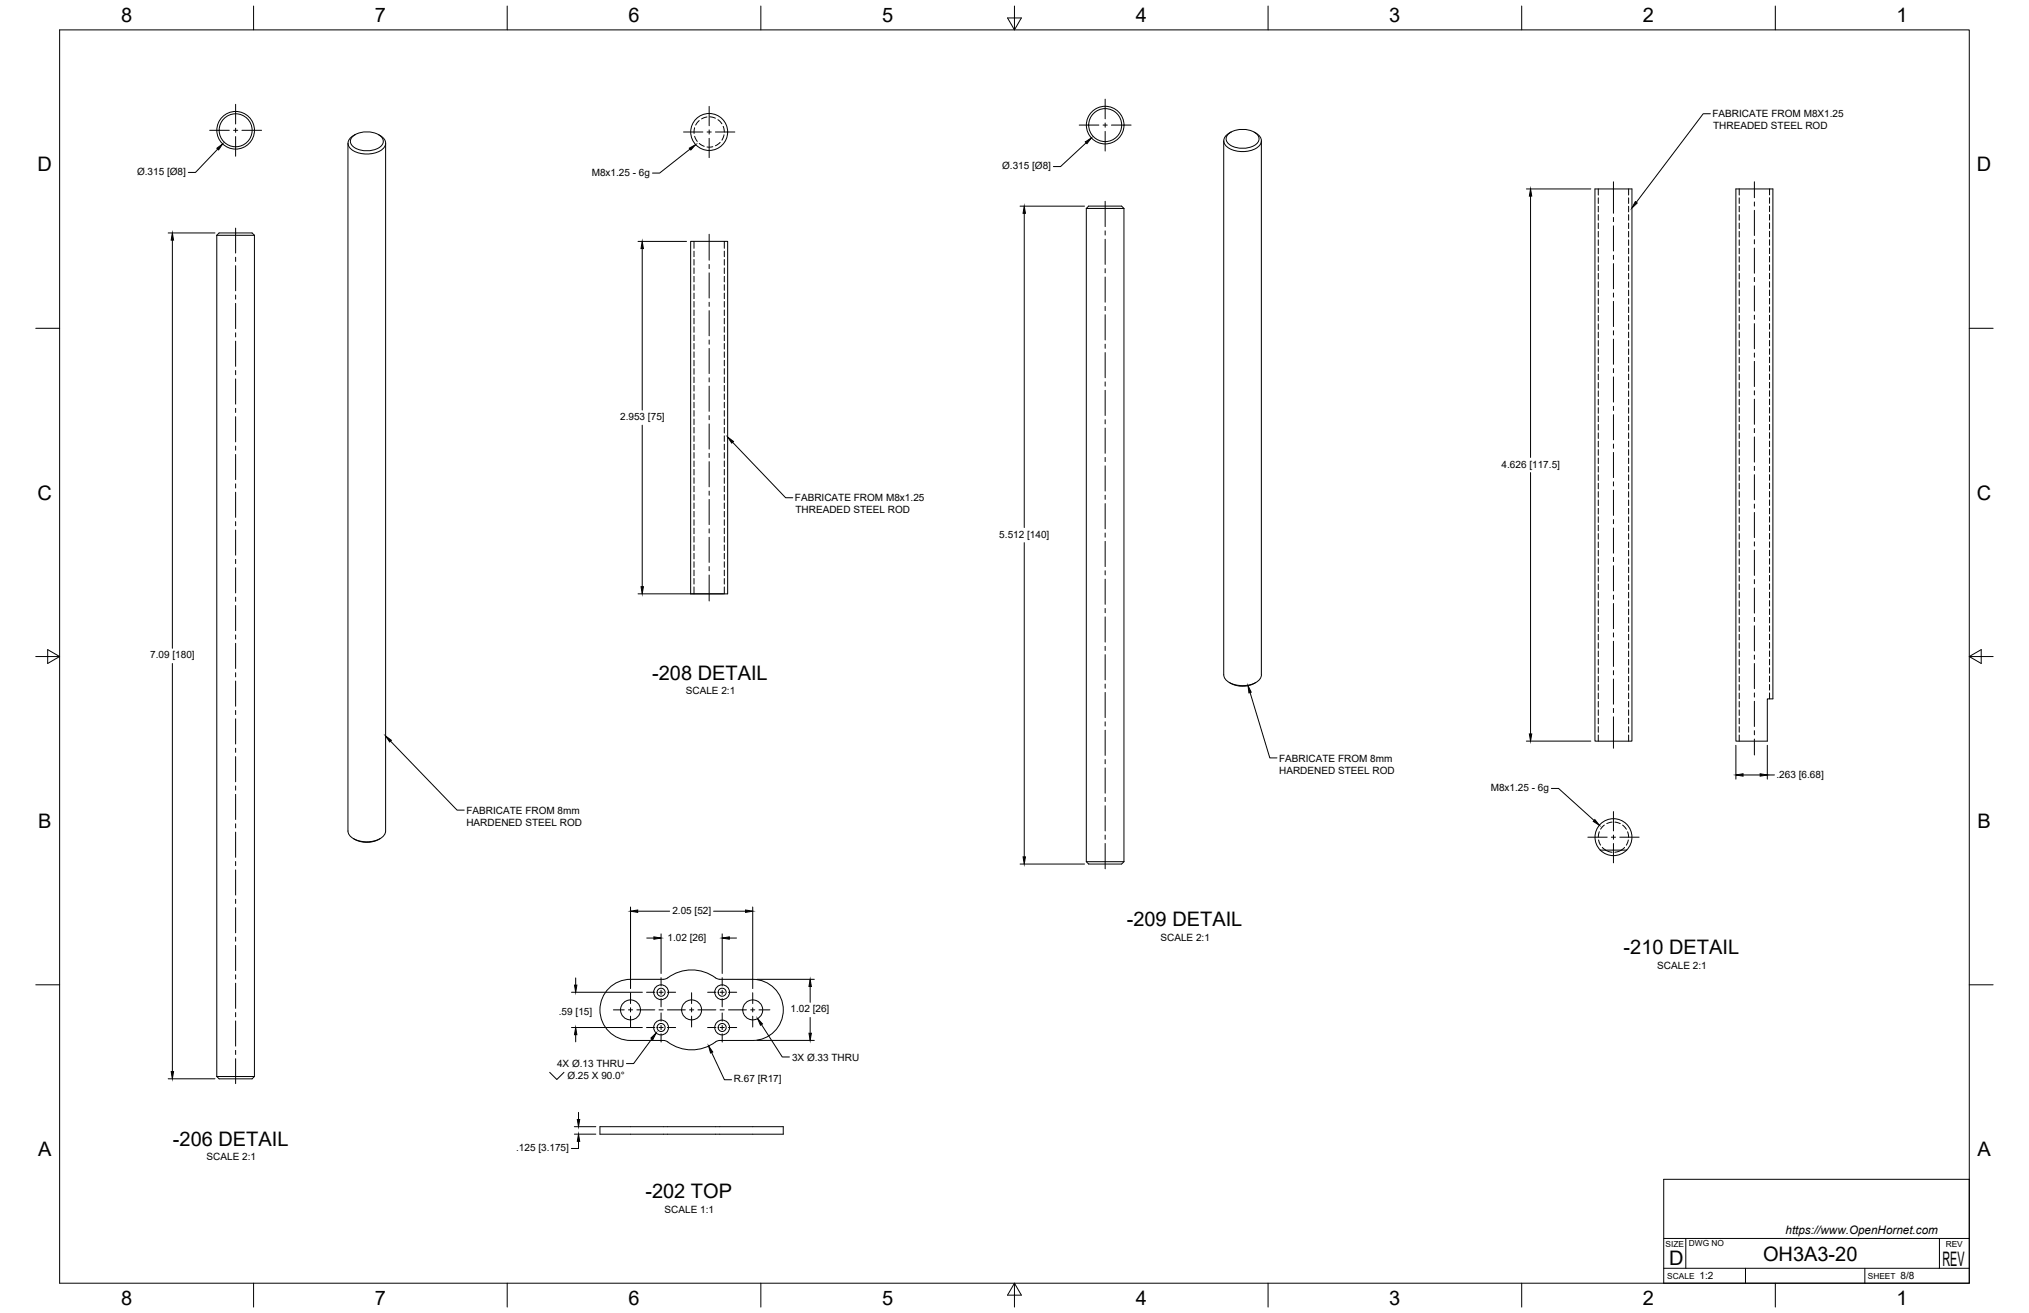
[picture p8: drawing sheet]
<svg xmlns="http://www.w3.org/2000/svg" width="864mm" height="559mm" viewBox="0 0 864 559" stroke-linecap="round" stroke-linejoin="round" font-family="sans-serif">
<!-- layer: Visible -->
<g fill="none" stroke="#000" stroke-width=".43">
<path d="M150.4 57.9a10.1 10.1 0 0 1 12.1 .6 3.2 3.2 0 0 1-2.3 4.9 10.2 10.2 0 0 1-10.4-1.6 2.67 2.67 0 0 1 .6-3.9zM151.2 57.3a3.6 3.6 0 0 0-2.2 5.7 11.4 11.4 0 0 0 14.3 0 3.3 3.3 0 0 0-1.5-5.3l-.7-.4M520.8 59.9l.1 227.3a5.7 5.7 0 0 0 5.4 4.4 10.1 10.1 0 0 0 10.2-2.9l.4-1.5M523.1 56.8a10.1 10.1 0 0 1 12.2 .6 3.2 3.2 0 0 1-2.3 5 10.2 10.2 0 0 1-10.5-1.6 2.67 2.67 0 0 1 .6-4zM523.9 56.3a3.6 3.6 0 0 0-2.2 5.7 11.4 11.4 0 0 0 14.3 0 3.3 3.3 0 0 0-1.4-5.3l-.8-.4M536.9 59.9v227.3M148.1 61v292.7a5.7 5.7 0 0 0 5.5 4.3 10.1 10.1 0 0 0 10.1-2.9l.4-1.4v-292.7M462.4 88.7l1-1h14l1 1M462.4 88.7h16M462.4 88.7v278l1 1h14l1-1M478.4 88.7v278M678.9 80.4h15.7v235h-15.7z"/>
<path d="M738.8 80.4h15.8v217h-2.4v18h-13.4zM92.3 100.1h16M92.3 100.1l1-1h14l1 1M92.3 100.1v358.1M108.3 100.1v358.1l-1 .9h-14l-1-.9M294 102.7h15.7v150.1h-15.7zM523.2 290.4a10.8 10.8 0 0 0 11.3 0M150.4 356.9a11 11 0 0 0 11.4 0M462.4 366.7h16M681.1 361.8h11.3M681.1 361.8a7.9 7.9 0 0 0 11.3 0M681.1 361.8a7.9 7.9 0 0 1 .1-11.1 7.9 7.9 0 0 1 11.1 0 7.9 7.9 0 0 1 .1 11.1"/>
<path d="M258.7 421.1a13 13 0 0 1 9.7-4.3l14.7-.1a17.9 17.9 0 0 1 20.2-1.4l2.7 1.4 14.4 .1a13 13 0 0 1 13 13 13 13 0 0 1-13 13l-14.8 .1a17.9 17.9 0 0 1-18.9 2.1l-3.9-2.2h-14.4a13 13 0 0 1-11.9-7.7 13 13 0 0 1 2.2-14zM92.3 458.2h16M255.4 479.5h78v3.2h-78z"/>
<circle cx="100.3" cy="55.4" r="8"/>
<circle cx="100.3" cy="55.4" r="7"/>
<circle cx="301.8" cy="56.2" r="7.9"/>
<circle cx="470.4" cy="53.2" r="8"/>
<circle cx="470.4" cy="53.2" r="7"/>
<circle cx="268.4" cy="429.8" r="4.2"/>
<circle cx="281.4" cy="437.3" r="1.7"/>
<circle cx="281.4" cy="422.3" r="1.7"/>
<circle cx="281.4" cy="437.3" r="3.1"/>
<circle cx="281.4" cy="422.3" r="3.1"/>
<circle cx="294.4" cy="429.8" r="4.2"/>
<circle cx="307.4" cy="422.3" r="1.7"/>
<circle cx="307.4" cy="437.3" r="1.7"/>
<circle cx="307.4" cy="422.3" r="3.1"/>
<circle cx="307.4" cy="437.3" r="3.1"/>
<circle cx="320.4" cy="429.8" r="4.2"/>
</g>
<!-- layer: Hidden -->
<g fill="none" stroke="#000" stroke-width=".43">
<path d="M295.7 54.4l-.3 2.4M295.7 58l1.1 2.2M297.6 51.3l-1.5 1.9M300.9 49.8l-2.3 .8M302.1 49.7l2.4 .6M305.6 50.9l1.7 1.8M307.8 53.8l.5 2.4M308.2 57.4l-.9 2.2M297.6 61.1l2.1 1.2M303.4 62.4l-2.5 .2M306.5 60.6l-2 1.4M680.3 80.4v2.6"/>
<path d="M680.3 84.2v2.4M680.3 87.8v2.4M680.3 91.4v2.3M680.3 94.9v2.4M680.3 98.5v2.4M693.2 80.4v2.6M693.2 84.2v2.4M693.2 87.8v2.4M693.2 91.4v2.3M693.2 94.9v2.4M693.2 98.5v2.4M740.3 80.4v2.6"/>
<path d="M740.3 84.2v2.4M740.3 87.8v2.4M740.3 91.4v2.3M740.3 94.9v2.4M740.3 98.5v2.4M753.2 80.4v2.6M753.2 84.1v2.4M753.2 87.7v2.4M753.2 91.3v2.4M753.2 94.8v2.4M753.2 98.4v2.4M295.4 102.7v3"/>
<path d="M295.4 106.9v2.4M295.4 110.4v2.4M295.4 114v2.4M295.4 117.6v2.4M308.3 102.7v3M308.3 106.9v2.4M308.3 110.4v2.4M308.3 114v2.4M308.3 117.6v2.4M680.3 102.1v2.4M680.3 105.6v2.4M680.3 109.2v2.4"/>
<path d="M680.3 112.8v2.4M680.3 116.4v2.3M680.3 119.9v2.4M693.2 102.1v2.4M693.2 105.6v2.4M693.2 109.2v2.4M693.2 112.8v2.4M693.2 116.4v2.3M693.2 119.9v2.4M740.3 102.1v2.4M740.3 105.6v2.4M740.3 109.2v2.4"/>
<path d="M740.3 112.8v2.4M740.3 116.4v2.3M740.3 119.9v2.4M753.2 102v2.4M753.2 105.6v2.4M753.2 109.1v2.4M753.2 112.7v2.4M753.2 116.3v2.4M753.2 119.9v2.3M295.4 121.2v2.3M295.4 124.7v2.4M295.4 128.3v2.4"/>
<path d="M295.4 131.9v2.4M295.4 135.5v2.3M295.4 139v2.4M308.3 121.2v2.3M308.3 124.7v2.4M308.3 128.3v2.4M308.3 131.9v2.4M308.3 135.5v2.3M308.3 139v2.4M680.3 123.5v2.4M680.3 127.1v2.4M680.3 130.6v2.4"/>
<path d="M680.3 134.2v2.4M680.3 137.8v2.4M693.2 123.5v2.4M693.2 127.1v2.4M693.2 130.6v2.4M693.2 134.2v2.4M693.2 137.8v2.4M740.3 123.5v2.4M740.3 127.1v2.4M740.3 130.6v2.4M740.3 134.2v2.4M740.3 137.8v2.4"/>
<path d="M753.2 123.4v2.4M753.2 127v2.4M753.2 130.6v2.3M753.2 134.2v2.3M753.2 137.7v2.4M295.4 142.6v2.4M295.4 146.2v2.4M295.4 149.8v2.3M295.4 153.3v2.4M295.4 156.9v2.4M308.3 142.6v2.4M308.3 146.2v2.4"/>
<path d="M308.3 149.8v2.3M308.3 153.3v2.4M308.3 156.9v2.4M680.3 141.4v2.3M680.3 144.9v2.4M680.3 148.5v2.4M680.3 152.1v2.4M680.3 155.7v2.3M680.3 159.2v2.4M693.2 141.4v2.3M693.2 144.9v2.4M693.2 148.5v2.4"/>
<path d="M693.2 152.1v2.4M693.2 155.7v2.3M693.2 159.2v2.4M740.3 141.4v2.3M740.3 144.9v2.4M740.3 148.5v2.4M740.3 152.1v2.4M740.3 155.7v2.3M740.3 159.2v2.4M753.2 141.3v2.4M753.2 144.9v2.3M753.2 148.4v2.4"/>
<path d="M753.2 152v2.4M753.2 155.6v2.4M753.2 159.2v2.3M295.4 160.5v2.4M295.4 164v2.4M295.4 167.6v2.4M295.4 171.2v2.4M295.4 174.8v2.3M295.4 178.3v2.4M308.3 160.5v2.4M308.3 164v2.4M308.3 167.6v2.4"/>
<path d="M308.3 171.2v2.4M308.3 174.8v2.3M308.3 178.3v2.4M680.3 162.8v2.4M680.3 166.4v2.3M680.3 169.9v2.4M680.3 173.5v2.4M680.3 177.1v2.4M693.2 162.8v2.4M693.2 166.4v2.3M693.2 169.9v2.4M693.2 173.5v2.4"/>
<path d="M693.2 177.1v2.4M740.3 162.8v2.4M740.3 166.4v2.3M740.3 169.9v2.4M740.3 173.5v2.4M740.3 177.1v2.4M753.2 162.7v2.4M753.2 166.3v2.4M753.2 169.9v2.4M753.2 173.4v2.4M753.2 177v2.4M295.4 181.9v2.4"/>
<path d="M295.4 185.5v2.4M295.4 189v2.4M295.4 192.6v2.4M295.4 196.2v2.4M295.4 199.8v2.3M308.3 181.9v2.4M308.3 185.5v2.4M308.3 189v2.4M308.3 192.6v2.4M308.3 196.2v2.4M308.3 199.8v2.3M680.3 180.7v2.3"/>
<path d="M680.3 184.2v2.4M680.3 187.8v2.4M680.3 191.4v2.4M680.3 194.9v2.4M680.3 198.5v2.4M693.2 180.7v2.3M693.2 184.2v2.4M693.2 187.8v2.4M693.2 191.4v2.4M693.2 194.9v2.4M693.2 198.5v2.4M740.3 180.7v2.3"/>
<path d="M740.3 184.2v2.4M740.3 187.8v2.4M740.3 191.4v2.4M740.3 194.9v2.4M740.3 198.5v2.4M753.2 180.6v2.4M753.2 184.2v2.3M753.2 187.7v2.4M753.2 191.3v2.4M753.2 194.9v2.4M753.2 198.4v2.4M295.4 203.3v2.4"/>
<path d="M295.4 206.9v2.4M295.4 210.5v2.4M295.4 214.1v2.3M295.4 217.6v2.4M308.3 203.3v2.4M308.3 206.9v2.4M308.3 210.5v2.4M308.3 214.1v2.3M308.3 217.6v2.4M680.3 202.1v2.4M680.3 205.7v2.3M680.3 209.2v2.4"/>
<path d="M680.3 212.8v2.4M680.3 216.4v2.4M680.3 219.9v2.4M693.2 202.1v2.4M693.2 205.7v2.3M693.2 209.2v2.4M693.2 212.8v2.4M693.2 216.4v2.4M693.2 219.9v2.4M740.3 202.1v2.4M740.3 205.7v2.3M740.3 209.2v2.4"/>
<path d="M740.3 212.8v2.4M740.3 216.4v2.4M740.3 219.9v2.4M753.2 202v2.4M753.2 205.6v2.4M753.2 209.2v2.3M753.2 212.7v2.4M753.2 216.3v2.4M753.2 219.9v2.4M295.4 221.2v2.4M295.4 224.8v2.4M295.4 228.3v2.4"/>
<path d="M295.4 231.9v2.4M295.4 235.5v2.4M295.4 239.1v2.3M308.3 221.2v2.4M308.3 224.8v2.4M308.3 228.3v2.4M308.3 231.9v2.4M308.3 235.5v2.4M308.3 239.1v2.3M680.3 223.5v2.4M680.3 227.1v2.4M680.3 230.7v2.3"/>
<path d="M680.3 234.2v2.4M680.3 237.8v2.4M693.2 223.5v2.4M693.2 227.1v2.4M693.2 230.7v2.3M693.2 234.2v2.4M693.2 237.8v2.4M740.3 223.5v2.4M740.3 227.1v2.4M740.3 230.7v2.3M740.3 234.2v2.4M740.3 237.8v2.4"/>
<path d="M753.2 223.5v2.3M753.2 227v2.4M753.2 230.6v2.4M753.2 234.2v2.3M753.2 237.7v2.4M295.4 242.6v2.4M295.4 246.2v2.4M295.4 249.8v3M308.3 242.6v2.4M308.3 246.2v2.4M308.3 249.8v3M680.3 241.4v2.4"/>
<path d="M680.3 244.9v2.4M680.3 248.5v2.4M680.3 252.1v2.4M680.3 255.7v2.3M680.3 259.2v2.4M693.2 241.4v2.4M693.2 244.9v2.4M693.2 248.5v2.4M693.2 252.1v2.4M693.2 255.7v2.3M693.2 259.2v2.4M740.3 241.4v2.4"/>
<path d="M740.3 244.9v2.4M740.3 248.5v2.4M740.3 252.1v2.4M740.3 255.7v2.3M740.3 259.2v2.4M753.2 241.3v2.4M753.2 244.9v2.4M753.2 248.5v2.3M753.2 252v2.4M753.2 255.6v2.4M753.2 259.2v2.4M680.3 262.8v2.4"/>
<path d="M680.3 266.4v2.4M680.3 270v2.3M680.3 273.5v2.4M680.3 277.1v2.4M693.2 262.8v2.4M693.2 266.4v2.4M693.2 270v2.3M693.2 273.5v2.4M693.2 277.1v2.4M740.3 262.8v2.4M740.3 266.4v2.4M740.3 270v2.3"/>
<path d="M740.3 273.5v2.4M740.3 277.1v2.4M753.2 262.7v2.4M753.2 266.3v2.4M753.2 269.9v2.4M753.2 273.5v2.3M753.2 277v2.4M680.3 280.7v2.4M680.3 284.2v2.4M680.3 287.8v2.4M680.3 291.4v2.4M680.3 295v2.3"/>
<path d="M680.3 298.5v2.4M693.2 280.7v2.4M693.2 284.2v2.4M693.2 287.8v2.4M693.2 291.4v2.4M693.2 295v2.3M693.2 298.5v2.4M740.3 280.7v2.4M740.3 284.2v2.4M740.3 287.8v2.4M740.3 291.4v2.4M740.3 295v2.3"/>
<path d="M740.3 298.5v2.4M753.2 280.6v2.4M753.2 284.2v2.4M753.2 287.7v2.4M753.2 291.3v2.4M753.2 294.9v2.5M680.3 302.1v2.4M680.3 305.7v2.4M680.3 309.2v2.4M680.3 312.8v2.6M693.2 302.1v2.4M693.2 305.7v2.4"/>
<path d="M693.2 309.2v2.4M693.2 312.8v2.6M740.3 302.1v2.4M740.3 305.7v2.4M740.3 309.2v2.4M740.3 312.8v2.6M680.4 357.5l.8 2.2M680.7 354l-.4 2.3M682.9 351.2l-1.7 1.7M686.1 349.9l-2.2 .6M687.3 349.9l2.3 .6M690.6 351.2l1.6 1.7"/>
<path d="M692.7 354l.5 2.3M693.1 357.5l-.9 2.2M682 360.6a6.3 6.3 0 0 0 4.1 2.1M691.5 360.6a6.2 6.2 0 0 1-4.2 2.1"/>
</g>
<!-- layer: Border -->
<g fill="none" stroke="#000" stroke-width=".43">
<path d="M25.4 12.7h812.8v533.4h-812.8zM107.9 2.6v10.1M215.9 2.6v10.1M323.8 2.6v10.1M428.8 7.6h5.9l-2.9 5.1zM431.8 2.6v10.1M539.7 2.6v10.1M647.7 2.6v10.1M755.6 2.6v10.1M15.2 139.7h10.2M838.2 139.7h10.1M15.2 279.4h10.2"/>
<path d="M20.3 276.5l5.1 2.9-5.1 3zM838.2 279.4l5.1-2.9v5.9zM838.2 279.4h10.1M15.2 419.1h10.2M838.2 419.1h10.1M107.9 546.1v10.2M215.9 546.1v10.2M323.8 546.1v10.2M431.8 546.1l2.9 5.1h-5.9zM431.8 546.1v10.2M539.7 546.1v10.2M647.7 546.1v10.2"/>
<path d="M755.6 546.1v10.2"/>
</g>
<!-- layer: Titleblock -->
<path d="M708.1 501.9h130.1v44.2h-130.1zM708.1 539.8h130.1M708.1 527.1h130.1M717.5 527.1v12.7M742.9 539.8v6.3M793.7 539.8v6.3M825.5 527.1v12.7" fill="none" stroke="#000" stroke-width=".43"/>
<!-- layer: Smart Centers -->
<g fill="none" stroke="#000" stroke-width=".43">
<path d="M89.2 55.5h8.4M99.4 55.5h1.8M100.3 44.4v8.4M100.3 54.5v1.8M100.3 58.1v8.4M103 55.5h8.3M290.9 56.2h8.3M300.9 56.2h1.8M301.8 45.3v8.2M301.8 55.3v1.8M301.8 58.9v8.2M304.5 56.2h8.3"/>
<path d="M459.3 53.2h8.4M469.5 53.2h1.8M470.4 42.2v8.4M470.4 52.3v1.8M470.4 55.9v8.4M473.1 53.2h8.3M686.7 77.4v13.4M746.7 77.4v6.8M100.3 97.1v10.6M301.8 99.7v11.1M470.4 85.7v10.8M470.4 98.3v1.7"/>
<path d="M686.7 92.5v1.8M686.7 96.1v10.7M746.7 85.9v1.8M746.7 89.5v10.7M100.3 109.5v1.8M100.3 113.1v10.7M301.8 112.6v1.7M301.8 116.1v10.8M470.4 101.8v10.7M470.4 114.3v1.8M470.4 117.9v10.7M686.7 108.6v1.8"/>
<path d="M686.7 112.2v10.7M746.7 102v1.8M746.7 105.6v10.7M746.7 118.1v1.8M100.3 125.6v1.7M100.3 129.1v10.7M301.8 128.6v1.8M301.8 132.2v10.7M470.4 130.4v1.8M470.4 134v10.7M686.7 124.7v1.8M686.7 128.3v10.7"/>
<path d="M746.7 121.6v10.8M746.7 134.2v1.7M746.7 137.7v10.7M100.3 141.6v1.8M100.3 145.2v10.7M100.3 157.7v1.8M301.8 144.7v1.8M301.8 148.3v10.7M470.4 146.5v1.8M470.4 150.1v10.7M686.7 140.8v1.8M686.7 144.3v10.7"/>
<path d="M686.7 156.8v1.8M746.7 150.2v1.8M746.7 153.8v10.7M100.3 161.3v10.7M100.3 173.8v1.8M100.3 177.3v10.8M301.8 160.8v1.8M301.8 164.3v10.8M301.8 176.8v1.8M470.4 162.5v1.8M470.4 166.1v10.7M470.4 178.6v1.8"/>
<path d="M686.7 160.4v10.7M686.7 172.9v1.8M686.7 176.5v10.7M746.7 166.3v1.8M746.7 169.9v10.7M100.3 189.8v1.8M100.3 193.4v10.7M301.8 180.4v10.7M301.8 192.9v1.8M301.8 196.5v10.7M470.4 182.2v10.7M470.4 194.7v1.8"/>
<path d="M470.4 198.3v10.7M686.7 189v1.8M686.7 192.6v10.7M746.7 182.4v1.8M746.7 185.9v10.8M746.7 198.4v1.8M100.3 205.9v1.8M100.3 209.5v10.7M301.8 209v1.8M301.8 212.6v10.7M470.4 210.8v1.8M470.4 214.3v10.7"/>
<path d="M686.7 205.1v1.7M686.7 208.6v10.8M746.7 202v10.7M746.7 214.5v1.8M746.7 218.1v10.7M100.3 222v1.8M100.3 225.6v10.7M100.3 238.1v1.8M301.8 225.1v1.7M301.8 228.6v10.8M470.4 226.8v1.8M470.4 230.4v10.7"/>
<path d="M686.7 221.1v1.8M686.7 224.7v10.7M686.7 237.2v1.8M746.7 230.6v1.8M746.7 234.2v10.7M100.3 241.6v10.7M100.3 254.1v1.8M100.3 257.7v10.7M301.8 241.1v1.8M301.8 244.7v11.1M470.4 242.9v1.8M470.4 246.5v10.7"/>
<path d="M470.4 259v1.8M686.7 240.8v10.7M686.7 253.3v1.8M686.7 256.8v10.8M746.7 246.7v1.8M746.7 250.2v10.7M100.3 270.2v1.8M100.3 273.8v10.7M470.4 262.6v10.7M470.4 275.1v1.7M470.4 278.6v10.7M686.7 269.3v1.8"/>
<path d="M686.7 272.9v10.7M746.7 262.7v1.8M746.7 266.3v10.7M746.7 278.8v1.8M100.3 286.3v1.8M100.3 289.9v10.7M470.4 291.1v1.8M470.4 294.7v10.7M686.7 285.4v1.8M686.7 289v10.7M746.7 282.4v10.7M746.7 294.9v1.8"/>
<path d="M746.7 298.5v10.7M100.3 302.4v1.7M100.3 305.9v10.7M100.3 318.4v1.8M470.4 307.2v1.8M470.4 310.8v10.7M686.7 301.5v1.8M686.7 305.1v13.4M746.7 311v1.7M746.7 314.5v6.8M100.3 322v10.7M100.3 334.5v1.8"/>
<path d="M100.3 338.1v10.7M470.4 323.3v1.8M470.4 326.8v10.8M470.4 339.3v1.8M100.3 350.6v1.8M100.3 354.1v10.8M470.4 342.9v10.7M470.4 355.4v1.8M470.4 359v10.8M675.8 356.3h8.3M685.8 356.3h1.8M686.7 345.4v8.2"/>
<path d="M686.7 355.4v1.8M686.7 359v8.2M689.4 356.3h8.3M100.3 366.6v1.8M100.3 370.2v10.7M100.3 382.7v1.8M100.3 386.3v10.7M100.3 398.8v1.8M100.3 402.4v10.7M100.3 414.9v1.7M100.3 418.4v10.8M281.4 416.1v3.5"/>
<path d="M307.4 416.1v3.5M100.3 430.9v1.8M100.3 434.5v10.7M261.1 429.8h4.6M267.5 429.8h1.8M268.4 422.5v4.6M268.4 428.9v1.8M268.4 432.5v4.6M271.1 429.8h7.6M275.2 422.3h3.5M275.2 437.3h3.5M280.5 422.3h1.8"/>
<path d="M280.5 437.3h1.8M280.5 429.8h1.8M281.4 421.4v1.8M281.4 425v3.5M281.4 431.1v3.5M281.4 436.4v1.8M281.4 440v3.5M284.1 422.3h3.5M284.1 437.3h3.5M284.1 429.8h7.6M293.5 429.8h1.8M294.4 422.5v4.6"/>
<path d="M294.4 428.9v1.8M294.4 432.5v4.6M297.1 429.8h7.6M301.2 422.3h3.5M301.2 437.3h3.5M306.5 422.3h1.8M306.5 437.3h1.8M306.5 429.8h1.8M307.4 421.4v1.8M307.4 425v3.5M307.4 431.1v3.5M307.4 436.4v1.8"/>
<path d="M307.4 440v3.5M310 422.3h3.6M310 437.3h3.6M310 429.8h7.7M319.5 429.8h1.8M320.4 422.5v4.6M320.4 428.9v1.8M320.4 432.5v4.6M323 429.8h4.7M100.3 447v1.8M100.3 450.6v10.6"/>
</g>
<!-- layer: FD_Dimensions -->
<g fill="none" stroke="#000" stroke-width=".43">
<path d="M92.7 63.5l-9.5 9.9h-3M462.3 60.8l-10.9 10.1h-3M71.6 99.1h19.9M434.2 87.7h27.4M435.9 90.8v133.7M649.7 80.4h27.4M651.4 83.5v111.2M73.4 102.2v173.7M271.6 102.7h20.6M273.3 105.8v68.7M273.3 181v68.7M651.4 201.1v111.3"/>
<path d="M435.9 230.9v133.8M271.6 252.7h36.3M73.4 282.4v173.7M649.7 315.4h27.4M738.8 317.2v14.4M752.2 317.2v14.4M741.9 329.8h7.3M752.2 329.8h3.1M434.2 367.7h27.4M268.4 386v34.7M271.4 387.8h13.6M275.3 399.2h3"/>
<path d="M281.4 397.4v16.9M303.7 387.8h13.6M307.4 397.4v16.9M310.4 399.2h3.1M320.4 386v34.7M245 416.2v3M322.2 416.8h24.4M344.8 419.8v6.8M243.2 422.3h30.2M243.2 437.3h30.2M344.8 433v6.7M71.6 459.1h19.9"/>
<path d="M245 440.4v3M302.9 448l5.4 11.5h3.1M322.2 442.8h24.4M244.5 479.5h9.1M246.2 473.4v3.1M244.5 482.7h9.1M246.2 485.7v3.1h-3"/>
</g>
<g fill="#000" stroke="#000" stroke-width=".43">
<path d="M92.3 63.1l2.5-1.9-1.8 2.6zM461.9 60.4l2.6-1.7-1.9 2.4zM435.9 87.7l.6 3.1h-1.1zM651.4 80.4l.6 3.1h-1.1zM73.4 99.1l.5 3.1h-1zM273.3 102.7l.6 3.1h-1.1zM272.8 249.7h1.1l-.6 3zM650.9 312.4h1.1l-.6 3zM738.8 329.8l3.1-.5v1zM749.2 329.3l3 .5-3 .5zM435.4 364.7h1.1l-.6 3zM268.4 387.8l3-.5v1z"/>
<path d="M278.3 398.7l3.1 .5-3.1 .5zM307.4 399.2l3-.5v1zM317.3 387.3l3.1 .5-3.1 .5zM244.5 419.2h1l-.5 3.1zM344.8 416.8l.5 3h-1zM344.3 439.7h1l-.5 3.1zM72.9 456.1h1l-.5 3zM245 437.3l.5 3.1h-1zM301.6 445.2l1.8 2.5-1 .5zM245.7 476.5h1l-.5 3zM246.2 482.7l.5 3h-1z"/>
</g>
<!-- layer: Hole Notes -->
<path d="M293.4 63.1l2.7-1.5-2.1 2.2zM678.8 348.8l1.9 2.4-2.6-1.6zM322.5 433.5l2 2.3-.8 .5zM277.1 441.8l2.2-2.2-1.4 2.8z" fill="#000" stroke="#000" stroke-width=".43"/>
<path d="M293.7 63.4l-12.9 10.3h-3.1M660.3 335.6h3.1l15.1 13.6M324.1 436.1l8.9 13.7h3M234 456.4l3 3 3.1-3M277.5 442.1l-7.8 10.5h-3.1" fill="none" stroke="#000" stroke-width=".43"/>
<!-- layer: Leaders -->
<path d="M696 85.8l.8 .6-2.2 2.1zM309.7 186l2.5 1.9-.8 .7zM531.2 291.8l1.4 2.8-1 .3zM164.1 313.2l2.5 1.9-.7 .7z" fill="#000" stroke="#000" stroke-width=".43"/>
<path d="M728 48.4h-3.1l-28.5 37.7M311.8 188.2l22.6 23.6h3M532.1 294.7l8.4 27.9h3M166.2 315.4l28.3 29.4h3.1" fill="none" stroke="#000" stroke-width=".43"/>
<g font-size="8.5">
<text x="51.6" y="9.4">8</text>
<text x="159.5" y="9.4">7</text>
<text x="267.5" y="9.4">6</text>
<text x="375.4" y="9.3">5</text>
<text x="483.4" y="9.4">4</text>
<text x="591.3" y="9.4">3</text>
<text x="699.3" y="9.4">2</text>
<text x="807.2" y="9.4">1</text>
<text x="16" y="72.9">D</text>
<text x="841.4" y="72.9">D</text>
<text x="16" y="212.6">C</text>
<text x="841.4" y="212.6">C</text>
<text x="277.6" y="289.3">-208 DETAIL</text>
<text x="16.2" y="352.3">B</text>
<text x="841.7" y="352.3">B</text>
<text x="479.6" y="394.2">-209 DETAIL</text>
<text x="691" y="406.1">-210 DETAIL</text>
<text x="73.6" y="487.6">-206 DETAIL</text>
<text x="16.2" y="492">A</text>
<text x="841.7" y="492">A</text>
<text x="274.7" y="510.1">-202 TOP</text>
<text x="710.4" y="538.4">D</text>
<text x="750.4" y="536.7">OH3A3-20</text>
<text x="826.8" y="538.8">REV</text>
<text x="51.6" y="555.5">8</text>
<text x="159.5" y="555.5">7</text>
<text x="267.5" y="555.5">6</text>
<text x="375.4" y="555.4">5</text>
<text x="483.4" y="555.5">4</text>
<text x="591.3" y="555.5">3</text>
<text x="699.3" y="555.5">2</text>
<text x="807.2" y="555.5">1</text>
</g>
<text font-size="5" x="760" y="525.2">https://www.OpenHornet.com</text>
<g font-size="4.3">
<text x="728.9" y="50">FABRICATE FROM M8X1.25</text>
<text x="729.1" y="55.1">THREADED STEEL ROD</text>
<text x="426.5" y="72">Ø.315 [Ø8]</text>
<text x="58.3" y="74.5">Ø.315 [Ø8]</text>
<text x="251.9" y="74.7">M8x1.25 - 6g</text>
<text x="264" y="178.8">2.953 [75]</text>
<text x="639.1" y="199">4.626 [117.5]</text>
<text x="338.3" y="213.4">FABRICATE FROM M8x1.25</text>
<text x="338.6" y="218.5">THREADED STEEL ROD</text>
<text x="425.3" y="228.8">5.512 [140]</text>
<text x="63.9" y="280.2">7.09 [180]</text>
<text x="291.9" y="295.5">SCALE 2:1</text>
<text x="544.4" y="324.1">FABRICATE FROM 8mm</text>
<text x="544.4" y="329.2">HARDENED STEEL ROD</text>
<text x="756.1" y="330.9">.263 [6.68]</text>
<text x="634.5" y="336.7">M8x1.25 - 6g</text>
<text x="198.5" y="346.3">FABRICATE FROM 8mm</text>
<text x="198.5" y="351.5">HARDENED STEEL ROD</text>
<text x="286.2" y="388.9">2.05 [52]</text>
<text x="284.1" y="400.3">1.02 [26]</text>
<text x="493.9" y="400.3">SCALE 2:1</text>
<text x="705.4" y="412.2">SCALE 2:1</text>
<text x="336.4" y="430.9">1.02 [26]</text>
<text x="237.9" y="432.2">.59 [15]</text>
<text x="237.1" y="454.2">4X Ø.13 THRU</text>
<text x="337.1" y="451.4">3X Ø.33 THRU</text>
<text x="241.5" y="459.4">Ø.25 X 90.0°</text>
<text x="312.3" y="460.6">R.67 [R17]</text>
<text x="219.7" y="489.9">.125 [3.175]</text>
<text x="87.9" y="493.7">SCALE 2:1</text>
<text x="282.9" y="516.2">SCALE 1:1</text>
<text x="723.4" y="544.5">1:2</text>
<text x="809" y="544.5">8/8</text>
</g>
<g font-size="3.5">
<text x="708.9" y="530.9">SIZE</text>
<text x="718.9" y="530.5">DWG NO</text>
<text x="828.2" y="530.9">REV</text>
<text x="709.6" y="544.2">SCALE</text>
<text x="795" y="544.2">SHEET</text>
</g>
</svg>
